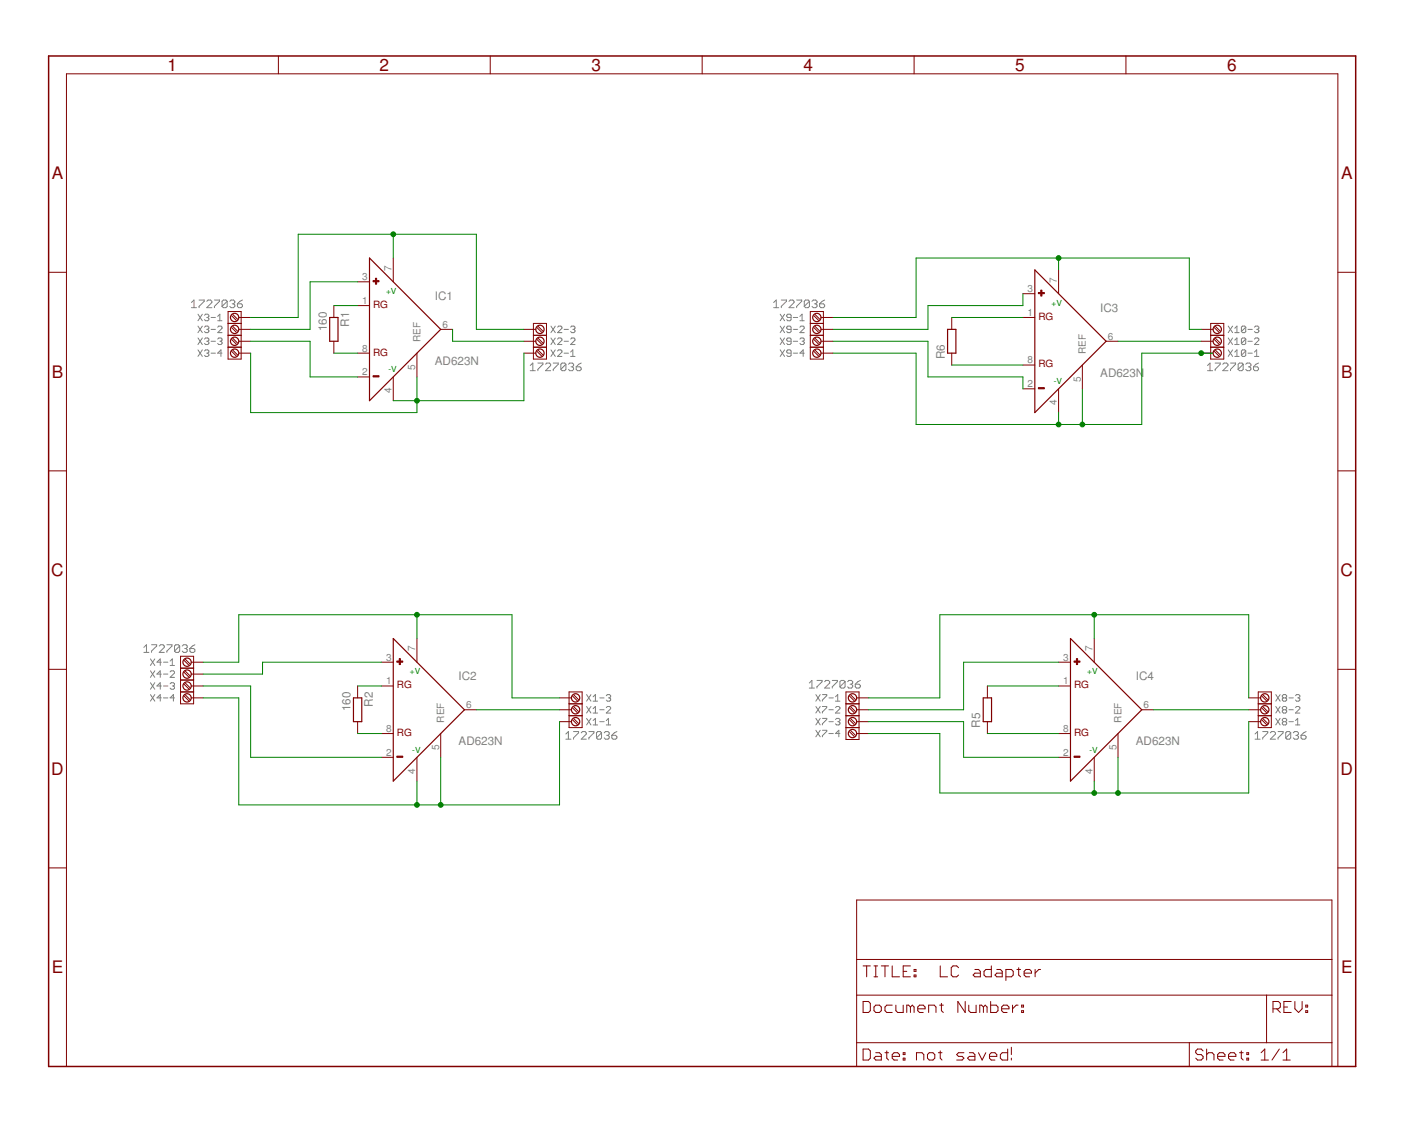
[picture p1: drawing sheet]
<svg xmlns="http://www.w3.org/2000/svg" width="300mm" height="240mm" viewBox="0 0 300 240" stroke-linecap="round" stroke-linejoin="round" font-family="sans-serif">
<g fill="none" stroke="#808080" stroke-width=".21">
<path d="M40.9 64.6l.6-.5v1.6M40.9 65.7h1.1M42.3 67.1l.9 1.4M42.3 69.7l.9 1.4M42.3 72.2l.9 1.4M42.3 74.7l.9 1.4M42.5 64.1h1.1v.3l-1.1 1v.3M43.2 67.1l-.9 1.4M43.2 69.7l-.9 1.4M43.2 72.2l-.9 1.4M43.2 74.7l-.9 1.4M43.7 69.9l.2-.2h.5l.2 .2-.2 .5"/>
<path d="M43.7 72.4l.2-.2h.5l.2 .2-.2 .5M43.7 75l.2-.3h.5l.2 .3-.2 .4M43.7 67.4l.2-.3h.5l.2 .3-.2 .4M44.2 67.8h.2M44.2 70.4h.2M44.2 72.9h.2M44.2 75.4h.2M44.2 64.4l.3-.3h.5l.3 .3v.2l-1.1 1.1h1.1M44.4 70.4l.2 .2-.2 .5h-.5l-.2-.3M44.4 67.8l.2 .3-.2 .4h-.5l-.2-.2M44.4 72.9l.2 .2-.2 .5h-.5l-.2-.2M44.4 75.4l.2 .3-.2 .4h-.5l-.2-.2"/>
<path d="M45.1 67.8h.9M45.1 70.4h.9M45.1 72.9h.9M45.1 75.4h.9M45.8 64.1h1.1v.3l-1.1 1v.3M46.5 69.9l.3-.2h.4l.3 .2v.2l-1 1h1M46.5 72.4l.3-.2h.4l.3 .2-.3 .5M46.5 68.5h1M46.5 67.6l.5-.5v1.4M47 72.9h.2M47.2 72.9l.3 .2-.3 .5h-.4l-.3-.2M47.5 75.4h-1l.7-.7v1.4"/>
<path d="M48.6 64.4v1l-.3 .3h-.6l-.2-.3M48.6 64.4l-.3-.3h-.6l-.2 .3v1M48.6 64.4l-1.1 1M49.1 64.4l.3-.3h.5l.3 .3v.2l-.3 .3M49.6 64.9h.3M49.9 64.9l.3 .3v.2l-.3 .3h-.5l-.3-.3M50.7 64.9h.8l.3 .3v.2l-.3 .3h-.5l-.3-.3zM51.8 64.1l-1.1 .8M113.3 78.1l.6-.5v1.6M113.3 79.2h1.1M115 77.6h1v.2l-1 1.1v.3M116.6 77.8l.3-.2h.5l.3 .2v.3l-1.1 1.1h1.1"/>
<path d="M117.8 74.7l.9 1.4M117.8 72.2l.9 1.4M117.8 69.7l.9 1.4M118.2 77.6h1.1v.2l-1.1 1.1v.3M118.7 74.7l-.9 1.4M118.7 72.2l-.9 1.4M118.7 69.7l-.9 1.4M119.2 69.9l.2-.2h.5l.2 .2v.2l-.9 1h.9M119.2 72.4l.2-.2h.5l.2 .2v.3l-.9 .9h.9M119.2 75l.2-.3h.5l.2 .3v.2l-.9 .9h.9M120.6 70.4h.9M120.6 72.9h.9"/>
<path d="M120.6 75.4h.9M120.9 77.8v1.1l-.2 .3h-.6l-.2-.3M120.9 77.8l-.2-.2h-.6l-.2 .2v1.1M120.9 77.8l-1 1.1M121.5 77.8l.3-.2h.5l.3 .2v.3l-.3 .3M122 72.4l.2-.2h.5l.2 .2v.3l-.9 .9h.9M122 69.9l.2-.2h.5l.2 .2-.2 .5M122 76.1h.9M122 75.2l.4-.5v1.4M122 78.4h.3M122.3 78.4l.3 .2v.3l-.3 .3h-.5l-.3-.3M122.4 70.4h.3"/>
<path d="M122.7 70.4l.2 .2-.2 .5h-.5l-.2-.3M123.1 78.4h.9l.2 .2v.3l-.2 .3h-.6l-.3-.3zM124.2 77.6l-.5 .2-.6 .6M165.4 65.7h1M165.4 64.6l.5-.5v1.6M166.8 67.1l.9 1.4M166.8 69.7l.9 1.4M166.8 72.2l.9 1.4M166.8 74.7l.9 1.4M167 64.1h1.1v.3l-1.1 1v.3M167.7 67.1l-.9 1.4M167.7 69.7l-.9 1.4"/>
<path d="M167.7 72.2l-.9 1.4M167.7 74.7l-.9 1.4M168.6 64.4l.3-.3h.5l.3 .3v.2l-1.1 1.1h1.1M169.1 67.8h-.7l-.3-.2 .3-.5h.4l.3 .3v.9l-.3 .2h-.4l-.3-.2M169.1 70.4h-.7l-.3-.3 .3-.4h.4l.3 .2v.9l-.3 .3h-.4l-.3-.3M169.1 72.9h-.7l-.3-.2 .3-.5h.4l.3 .2v1l-.3 .2h-.4l-.3-.2M169.1 75.4h-.7l-.3-.2 .3-.5h.4l.3 .3v.9l-.3 .2h-.4l-.3-.2M169.5 67.8h1M169.5 70.4h1M169.5 72.9h1M169.5 75.4h1M170.3 64.1h1v.3l-1 1v.3"/>
<path d="M171 69.9l.2-.2h.5l.2 .2v.2l-.9 1h.9M171 72.4l.2-.2h.5l.2 .2-.2 .5M171 68.5h.9M171 67.6l.4-.5v1.4M171.4 72.9h.3M171.7 72.9l.2 .2-.2 .5h-.5l-.2-.2M171.9 75.4h-.9l.7-.7v1.4M173 64.4v1l-.3 .3h-.5l-.3-.3M173 64.4l-.3-.3h-.5l-.3 .3v1M173 64.4l-1.1 1M173.5 64.4l.3-.3h.5l.3 .3v.2l-.3 .3M174.1 64.9h.2"/>
<path d="M174.3 64.9l.3 .3v.2l-.3 .3h-.5l-.3-.3M175.2 64.9h.8l.3 .3v.2l-.3 .3h-.5l-.3-.3zM176.3 64.1l-1.1 .8M258.1 79.2h1.1M258.1 78.1l.5-.5v1.6M259.7 77.6h1.1v.2l-1.1 1.1v.3M261.3 77.8l.3-.2h.6l.2 .2v.3l-1.1 1.1h1.1M262.5 74.7l.9 1.4M262.5 72.2l.9 1.4M262.5 69.7l.9 1.4M263 77.6h1.1v.2l-1.1 1.1v.3M263.4 74.7l-.9 1.4"/>
<path d="M263.4 72.2l-.9 1.4M263.4 69.7l-.9 1.4M263.9 71.1h.9M263.9 73.6h.9M263.9 76.1h.9M263.9 75.2l.5-.5v1.4M263.9 70.1l.5-.4v1.4M263.9 72.7l.5-.5v1.4M265.7 77.8v1.1l-.2 .3h-.6l-.3-.3M265.7 77.8l-.2-.2h-.6l-.3 .2v1.1M265.7 77.8l-1.1 1.1M266.3 77.8l.2-.2h.6l.3 .2v.3l-.3 .3"/>
<path d="M266.3 69.9l-1 .9M266.3 69.9l-.3-.2h-.4l-.3 .2v.9M266.3 69.9v.9l-.3 .3h-.4l-.3-.3M266.3 72.4l-.3-.2h-.4l-.3 .2v1M266.3 72.4v1l-.3 .2h-.4l-.3-.2M266.3 75l-.3-.3h-.4l-.3 .3v.9M266.3 75v.9l-.3 .2h-.4l-.3-.2M266.3 75l-1 .9M266.3 72.4l-1 1M266.7 70.4h1M266.7 72.9h1M266.7 75.4h1"/>
<path d="M266.8 78.4h.3M267.1 78.4l.3 .2v.3l-.3 .3h-.6l-.2-.3M267.9 78.4h.8l.3 .2v.3l-.3 .3h-.5l-.3-.3zM268.1 72.4l.3-.2h.4l.2 .2v.3l-.9 .9h.9M268.1 69.9l.3-.2h.4l.2 .2-.2 .5M268.1 76.1h.9M268.1 75.2l.5-.5v1.4M268.6 70.4h.2M268.8 70.4l.2 .2-.2 .5h-.4l-.3-.3M269 77.6l-.6 .2-.5 .6M30.8 138.3l.5-.6v1.7M30.8 139.4h1"/>
<path d="M32.4 137.7h1.1v.3l-1.1 1.1v.3M34 138l.3-.3h.5l.3 .3v.3l-1.1 1.1h1.1M35.7 137.7h1v.3l-1 1.1v.3M38.4 138v1.1l-.3 .3h-.5l-.3-.3M38.4 138l-.3-.3h-.5l-.3 .3v1.1M38.4 138l-1.1 1.1M38.9 138l.3-.3h.6l.2 .3v.3l-.2 .2M39.5 138.5h.3M39.8 138.5l.2 .3v.3l-.2 .3h-.6l-.3-.3M40.6 138.5h.8l.3 .3v.3l-.3 .3h-.5l-.3-.3zM41.7 137.7l-1.1 .8M32.2 140.8l.9 1.4"/>
<path d="M32.2 143.3l.9 1.4M32.2 145.8l.9 1.4M32.2 148.4l.9 1.4M33.1 140.8l-.9 1.4M33.1 143.3l-.9 1.4M33.1 145.8l-.9 1.4M33.1 148.4l-.9 1.4M34.5 141.5h-1l.7-.7v1.4M34.5 144h-1l.7-.7v1.4M34.5 146.5h-1l.7-.7v1.4M34.5 149.1h-1l.7-.7v1.4M34.9 141.5h1"/>
<path d="M34.9 144h1M34.9 146.5h1M34.9 149.1h1M36.4 143.5l.2-.2h.5l.2 .2v.3l-.9 .9h.9M36.4 146.1l.2-.3h.5l.2 .3-.2 .4M36.4 141.2l.4-.4v1.4M36.4 142.2h.9M36.8 146.5h.3M37.1 146.5l.2 .3-.2 .4h-.5l-.2-.2M37.3 149.1h-.9l.7-.7v1.4M120.9 156.8l.6-.5v1.6M120.9 157.9h1.1"/>
<path d="M122.6 156.3h1.1v.2l-1.1 1.1v.3M124.2 156.5l.3-.2h.5l.3 .2v.3l-1.1 1.1h1.1M125.4 153.5l.9 1.4M125.4 150.9l.9 1.4M125.4 148.4l.9 1.4M125.9 156.3h1v.2l-1 1.1v.3M126.3 153.5l-.9 1.4M126.3 150.9l-.9 1.4M126.3 148.4l-.9 1.4M126.8 153.9l.5-.4v1.4M126.8 148.8l.5-.4v1.4M126.8 151.4l.5-.5v1.4"/>
<path d="M126.8 154.9h.9M126.8 152.3h.9M126.8 149.8h.9M128.2 149.1h.9M128.2 154.2h.9M128.2 151.6h.9M128.6 156.5v1.1l-.3 .3h-.5l-.3-.3M128.6 156.5l-.3-.2h-.5l-.3 .2v1.1M128.6 156.5l-1.1 1.1M129.1 156.5l.3-.2h.5l.3 .2v.3l-.3 .3M129.6 154.9h.9M129.6 153.9l.4-.4v1.4"/>
<path d="M129.6 151.2l.2-.3h.5l.2 .3v.2l-.9 .9h.9M129.6 148.6l.2-.2h.5l.2 .2-.2 .5M129.7 157.1h.2M129.9 157.1l.3 .3v.2l-.3 .3h-.5l-.3-.3M130 149.1h.3M130.3 149.1l.2 .2-.2 .5h-.5l-.2-.3M130.8 157.1h.8l.2 .3v.2l-.2 .3h-.6l-.2-.3zM131.8 156.3l-.5 .2-.5 .6M173 145.9l.5-.5v1.6M173 147h1.1M174.4 148.4l.9 1.4M174.4 150.9l.9 1.4"/>
<path d="M174.4 153.5l.9 1.4M174.4 156l.9 1.4M174.6 145.4h1.1v.2l-1.1 1.1v.3M175.3 148.4l-.9 1.4M175.3 150.9l-.9 1.4M175.3 153.5l-.9 1.4M175.3 156l-.9 1.4M175.8 150.9h.9v.3l-.9 .9v.2M175.8 148.4h.9v.2l-.9 .9v.3M175.8 153.5h.9v.2l-.9 .9v.3M175.8 156h.9v.2l-.9 1v.2M176.3 145.6l.2-.2h.6l.2 .2v.3l-1 1.1h1"/>
<path d="M177.2 149.1h.9M177.2 154.2h.9M177.2 151.6h.9M177.2 156.7h.9M177.9 145.4h1.1v.2l-1.1 1.1v.3M178.6 151.2l.2-.3h.5l.2 .3v.2l-.9 .9h.9M178.6 153.7l.2-.2h.5l.2 .2-.2 .5M178.6 149.8h.9M178.6 148.8l.4-.4v1.4M179 154.2h.3M179.3 154.2l.2 .2-.2 .5h-.5l-.2-.3M179.5 156.7h-.9l.7-.7v1.4"/>
<path d="M180.6 145.6v1.1l-.3 .3h-.5l-.3-.3M180.6 145.6l-.3-.2h-.5l-.3 .2v1.1M180.6 145.6l-1.1 1.1M181.2 145.6l.2-.2h.6l.2 .2v.3l-.2 .3M181.7 146.2h.3M182 146.2l.2 .2v.3l-.2 .3h-.6l-.2-.3M182.8 146.2h.8l.3 .2v.3l-.3 .3h-.5l-.3-.3zM183.9 145.4l-1.1 .8M268.2 157.9h1.1M268.2 156.8l.6-.5v1.6M269.9 156.3h1.1v.2l-1.1 1.1v.3M271.5 156.5l.3-.2h.5l.3 .2v.3l-1.1 1.1h1.1"/>
<path d="M272.7 153.5l.9 1.4M272.7 150.9l.9 1.4M272.7 148.4l.9 1.4M273.2 156.3h1v.2l-1 1.1v.3M273.6 153.5l-.9 1.4M273.6 150.9l-.9 1.4M273.6 148.4l-.9 1.4M274.3 154.2l-.2-.3 .2-.4h.5l.2 .2-.2 .5M274.3 149.1h.5M274.3 154.2l-.2 .2 .2 .5h.5l.2-.3-.2-.4M274.3 154.2h.5M274.3 151.6l-.2 .2 .2 .5h.5l.2-.2-.2-.5"/>
<path d="M274.3 151.6h.5M274.3 151.6l-.2-.2 .2-.5h.5l.2 .3-.2 .4M274.3 149.1l-.2 .2 .2 .5h.5l.2-.3-.2-.4M274.3 149.1l-.2-.3 .2-.4h.5l.2 .2-.2 .5M275.5 149.1h.9M275.5 154.2h.9M275.5 151.6h.9M275.9 156.5v1.1l-.3 .3h-.5l-.3-.3M275.9 156.5l-.3-.2h-.5l-.3 .2v1.1M275.9 156.5l-1.1 1.1M276.4 156.5l.3-.2h.5l.3 .2v.3l-.3 .3M276.9 151.2l.2-.3h.5l.2 .3v.2l-.9 .9h.9"/>
<path d="M276.9 153.9l.4-.4v1.4M276.9 154.9h.9M276.9 148.6l.2-.2h.5l.2 .2-.2 .5M277 157.1h.2M277.2 157.1l.3 .3v.2l-.3 .3h-.5l-.3-.3M277.3 149.1h.3M277.6 149.1l.2 .2-.2 .5h-.5l-.2-.3M278.1 157.1h.8l.2 .3v.2l-.2 .3h-.6l-.2-.3zM279.1 156.3l-.5 .2-.5 .6"/>
</g>
<g fill="none" stroke="#800000" stroke-width=".25">
<path d="M79 55.1l15.2 15.3-15.2 15.2zM221.2 57.7l15.2 15.2-15.2 15.2zM70.5 67.8h1.7v5.1h-1.7zM202.5 70.4h1.8v5h-1.8zM84.1 136.4l15.2 15.2-15.2 15.3zM228.8 136.4l15.2 15.2-15.2 15.3zM75.5 149.1h1.8v5.1h-1.8zM210.1 149.1h1.8v5.1h-1.8z"/>
<circle cx="50.1" cy="72.9" r=".89"/>
<circle cx="50.1" cy="67.8" r=".89"/>
<circle cx="50.1" cy="70.4" r=".89"/>
<circle cx="50.1" cy="75.4" r=".89"/>
<circle cx="115.4" cy="75.4" r=".89"/>
<circle cx="115.4" cy="72.9" r=".89"/>
<circle cx="115.4" cy="70.4" r=".89"/>
<circle cx="174.6" cy="67.8" r=".89"/>
<circle cx="174.6" cy="70.4" r=".89"/>
<circle cx="174.6" cy="72.9" r=".89"/>
<circle cx="174.6" cy="75.4" r=".89"/>
<circle cx="260.2" cy="70.4" r=".89"/>
<circle cx="260.2" cy="75.4" r=".89"/>
<circle cx="260.2" cy="72.9" r=".89"/>
<circle cx="40" cy="146.5" r=".89"/>
<circle cx="40" cy="149.1" r=".89"/>
<circle cx="40" cy="141.5" r=".89"/>
<circle cx="40" cy="144" r=".89"/>
<circle cx="123" cy="151.6" r=".89"/>
<circle cx="123" cy="149.1" r=".89"/>
<circle cx="123" cy="154.2" r=".89"/>
<circle cx="182.2" cy="151.6" r=".89"/>
<circle cx="182.2" cy="156.7" r=".89"/>
<circle cx="182.2" cy="149.1" r=".89"/>
<circle cx="182.2" cy="154.2" r=".89"/>
<circle cx="270.3" cy="151.6" r=".89"/>
<circle cx="270.3" cy="154.2" r=".89"/>
<circle cx="270.3" cy="149.1" r=".89"/>
</g>
<g fill="none" stroke="#800000" stroke-width=".21">
<path d="M59.5 12v3.8M104.8 12v3.8M150.1 12v3.8M195.4 12v3.8M240.6 12v3.8M10.4 58.2h3.8M84.1 55.1v5.1M226.3 57.7v5M285.9 58.2h3.9M48.7 66.5h2.8v10.2h-2.8zM48.7 69.1h2.8M48.7 71.6h2.8"/>
<path d="M48.7 74.2h2.8M49.5 67.4l1 1.1M49.5 70l1 1M49.5 72.5l1 1M49.5 75.1l1 1M49.8 67.2l1 1M49.8 69.7l1 1M49.8 72.3l1 1M49.8 74.8l1 1M51 70.4h2.6M51 75.4h2.6M51 67.8h2.6"/>
<path d="M51 72.9h2.6M71.4 65.3v2.5M71.4 72.9v2.5M76.4 60.2h2.6M76.4 65.3h2.6M76.4 75.4h2.6M89.1 75.4v5.1M94.2 70.4h2.5M112 70.4h2.5M112 75.4h2.5M112 72.9h2.5M114 69.1h2.8v7.6h-2.8z"/>
<path d="M114 71.6h2.8M114 74.2h2.8M114.8 75.1l1 1M114.8 72.5l1 1M114.8 70l1 1M115 74.8l1 1M115 72.3l1 1M115 69.7l1 1M173.2 66.5h2.8v10.2h-2.8zM173.2 69.1h2.8M173.2 71.6h2.8M173.2 74.2h2.8"/>
<path d="M173.9 67.4l1.1 1.1M173.9 70l1.1 1M173.9 72.5l1.1 1M173.9 75.1l1.1 1M174.2 67.2l1 1M174.2 69.7l1 1M174.2 72.3l1 1M174.2 74.8l1 1M175.5 70.4h2.5M175.5 75.4h2.5M175.5 67.8h2.5M175.5 72.9h2.5"/>
<path d="M203.4 67.8v2.6M203.4 75.4v2.6M218.6 67.8h2.6M218.6 62.7h2.6M218.6 78h2.6M231.3 78v5.1M236.4 72.9h2.6M256.7 70.4h2.6M256.7 75.4h2.6M256.7 72.9h2.6M258.8 69.1h2.8v7.6h-2.8zM258.8 71.6h2.8"/>
<path d="M258.8 74.2h2.8M259.5 75.1l1 1M259.5 72.5l1 1M259.5 70l1 1M259.8 74.8l1 1M259.8 72.3l1 1M259.8 69.7l1 1M76.4 80.5h2.6M84.1 80.5v5.1M218.6 83.1h2.6M226.3 83.1v5M10.4 100.6h3.8"/>
<path d="M285.9 100.6h3.9M89.1 136.4v5.1M233.9 136.4v5.1M10.4 143h3.8M38.6 140.2h2.8v10.1h-2.8zM38.6 142.7h2.8M38.6 145.3h2.8M38.6 147.8h2.8M39.3 141.1l1.1 1M39.3 143.6l1.1 1M39.3 146.2l1.1 1M39.3 148.7l1.1 1"/>
<path d="M39.6 140.8l1 1M39.6 143.4l1 1M39.6 145.9l1 1M39.6 148.4l1 1.1M40.9 141.5h2.5M40.9 146.5h2.5M40.9 144h2.5M40.9 149.1h2.5M76.4 146.5v2.6M76.4 154.2v2.5M81.5 141.5h2.6M81.5 146.5h2.6"/>
<path d="M81.5 156.7h2.6M94.2 156.7v5.1M99.3 151.6h2.5M119.6 151.6h2.5M119.6 149.1h2.5M119.6 154.2h2.5M121.6 147.8h2.8v7.6h-2.8zM121.6 150.3h2.8M121.6 152.9h2.8M122.4 153.8l1 1M122.4 151.2l1 1.1M122.4 148.7l1 1"/>
<path d="M122.6 153.5l1.1 1M122.6 151l1.1 1M122.6 148.4l1.1 1.1M180.8 147.8h2.8v10.2h-2.8zM180.8 150.3h2.8M180.8 155.4h2.8M180.8 152.9h2.8M181.6 148.7l1 1M181.6 151.2l1 1.1M181.6 153.8l1 1M181.6 156.3l1 1M181.8 148.4l1 1.1"/>
<path d="M181.8 151l1 1M181.8 153.5l1 1M181.8 156.1l1 1M183.1 151.6h2.5M183.1 156.7h2.5M183.1 149.1h2.5M183.1 154.2h2.5M211 146.5v2.6M211 154.2v2.5M226.3 141.5h2.5M226.3 146.5h2.5M226.3 156.7h2.5"/>
<path d="M239 156.7v5.1M244 151.6h2.6M266.9 151.6h2.5M266.9 149.1h2.5M266.9 154.2h2.5M268.9 147.8h2.8v7.6h-2.8zM268.9 150.3h2.8M268.9 152.9h2.8M269.7 153.8l1 1M269.7 151.2l1 1.1M269.7 148.7l1 1M269.9 153.5l1.1 1"/>
<path d="M269.9 151l1.1 1M269.9 148.4l1.1 1.1M285.9 143h3.9M81.5 161.8h2.6M89.1 161.8v5.1M226.3 161.8h2.5M233.9 161.8v5.1M10.4 185.4h3.8M183.1 192.3h101.6v35.5h-101.6zM285.9 185.4h3.9M183.1 212.6h101.6M183.1 205h101.6"/>
<path d="M184.5 213.9h1.1l.4 .4v1.6l-.4 .4h-1.1zM184.5 206.3h1.5M185.2 206.3v2.4M186.8 206.3h.8M186.8 208.7h.8M187.2 214.7h.8l.4 .4v.8l-.4 .4h-.8l-.4-.4v-.8zM187.2 206.3v2.4M188.4 206.3h1.5M189.1 206.3v2.4M190.7 206.3v2.4h1.6M190.7 214.7h-1.2l-.4 .4v.8l.4 .4h1.2M191.5 214.7v1.2l.4 .4h1.1v-1.6"/>
<path d="M193 207.5h.8M194.6 215.1l.4-.4 .4 .4v1.2M194.6 206.3h-1.6v2.4h1.6M194.6 215.1l-.4-.4h-.4v1.6M194.6 215.1v1.2M195.4 207.1h.4v.4h-.4zM195.4 208.3h.4v.4h-.4zM196.2 215.5h1.5v-.4l-.4-.4h-.8l-.3 .4v.8l.3 .4h.8M198.5 216.3v-1.6h1.2l.3 .4v1.2M200.8 214.7h.8M201 206.3v2.4h1.5M201.2 214.3v1.6l.4 .4"/>
<path d="M204.9 206.7l-.4-.4h-.8l-.4 .4v1.6l.4 .4h.8l.4-.4M206.3 213.9v2.4l-1.6-2.4v2.4M207.1 214.7v1.2l.4 .4h1.1v-1.6M208.4 207.1h.7l.4 .4v1.2h-1.1l-.4-.4 .4-.4h1.1M210.2 215.1l-.4-.4h-.4v1.6M210.2 215.1v1.2M210.2 215.1l.4-.4 .4 .4v1.2M211.7 213.9v2.4h1.2l.4-.4v-.8l-.4-.4h-1.2M211.9 206.3v2.4h-1.2l-.4-.4v-.8l.4-.4h1.2M213 207.1h.8l.4 .4v1.2h-1.2l-.3-.4 .3-.4h1.2M214.1 215.5h1.5v-.4l-.4-.4h-.7l-.4 .4v.8l.4 .4h.7M215 208.7h1.2l.4-.4v-.8l-.4-.4h-1.2v2.3"/>
<path d="M216.4 214.7v1.6M217.3 207.1h.8M217.6 214.7h-.4l-.8 .8M217.7 206.7v1.6l.4 .4M218.4 215.9h.4v.4h-.4zM218.4 214.7h.4v.4h-.4zM218.9 207.9h1.6v-.4l-.4-.4h-.8l-.4 .4v.8l.4 .4h.8M221.2 207.1v1.6M222.4 207.1h-.4l-.8 .8M270.7 212.6v10.1M272.1 215.5h1.1l.4-.4v-.8l-.4-.4h-1.1v2.4M272.9 215.5l.7 .8"/>
<path d="M274.4 215.1h.8M276 213.9h-1.6v2.4h1.6M276.8 213.9v1.6l.7 .8 .8-.8v-1.6M279.1 215.9h.4v.4h-.4zM279.1 214.7h.4v.4h-.4zM14.2 227.8v-212h271.7v212M183.1 222.7h101.6M184.5 224.1h1.1l.4 .4v1.5l-.4 .4h-1.1zM187.2 224.9h.8l.4 .4v1.1h-1.2l-.4-.4 .4-.3h1.2M189.1 224.9h.8M189.5 224.5v1.5l.4 .4M190.7 225.7h1.6v-.4l-.4-.4h-.8l-.4 .4v.7l.4 .4h.8"/>
<path d="M193 226h.4v.4h-.4zM193 224.9h.4v.4h-.4zM195.9 226.4v-1.5h1.2l.3 .4v1.1M198.6 224.9h.8l.4 .4v.7l-.4 .4h-.8l-.4-.4v-.7zM200.6 224.9h.7M201 224.5v1.5l.3 .4M206 224.9h-1.1l-.4 .4 .4 .4h.7l.4 .3-.4 .4h-1.1M207.2 224.9h.8l.4 .4v1.1h-1.2l-.4-.4 .4-.3h1.2M209.1 224.9l.8 1.5 .8-1.5M211.5 225.7h1.5v-.4l-.4-.4h-.7l-.4 .4v.7l.4 .4h.7M215.4 224.1v2.3h-1.2l-.4-.4v-.7l.4-.4h1.2M216.2 223.7v1.6"/>
<path d="M216.2 226v.4M254.2 222.7v5.1M257.1 224.5l-.4-.4h-.8l-.3 .4v.4l.3 .4h.8l.4 .4v.3l-.4 .4h-.8l-.3-.4M257.9 225.3l.4-.4h.8l.4 .4v1.1M257.9 224.1v2.3M260.2 225.7h1.6v-.4l-.4-.4h-.8l-.4 .4v.7l.4 .4h.8M262.6 225.7h1.5v-.4l-.3-.4h-.8l-.4 .4v.7l.4 .4h.8M264.9 224.9h.8M265.3 224.5v1.5l.4 .4M266.5 226h.4v.4h-.4zM266.5 224.9h.4v.4h-.4zM269.5 226.4h1.6"/>
<path d="M269.5 224.9l.8-.8v2.3M273.4 224.1l-1.5 2.3M274.2 226.4h1.6M274.2 224.9l.8-.8v2.3"/>
</g>
<g fill="#800000" stroke="#800000" stroke-width=".21">
<path d="M85.3 140.7h.3v1.3h-.3z"/>
<path d="M84.8 141.2h1.3v.3h-1.3z"/>
<path d="M84.8 161.5h1.3v.3h-1.3z"/>
<path d="M80.2 59.4h.3v1.3h-.3z"/>
<path d="M79.7 59.9h1.3v.3h-1.3z"/>
<path d="M79.7 80.3h1.3v.2h-1.3z"/>
<path d="M222.4 62h.3v1.2h-.3z"/>
<path d="M221.9 62.5h1.3v.2h-1.3z"/>
<path d="M221.9 82.8h1.3v.3h-1.3z"/>
<path d="M230.1 140.7h.2v1.3h-.2z"/>
<path d="M229.6 141.2h1.2v.3h-1.2z"/>
<path d="M229.6 161.5h1.2v.3h-1.2z"/>
</g>
<path d="M10.4 12h279.4v215.8h-279.4z" fill="none" stroke="#800000" stroke-width=".32"/>
<g fill="none" stroke="#008000" stroke-width=".21">
<path d="M84.1 50v5.1M226.3 55.1v2.6M53.6 75.4v12.7h35.5v-7.6M53.6 67.8h10.1v-17.8h38.1v20.4h10.2M53.6 72.9h12.7v7.6h10.1M71.4 65.3h5M71.4 75.4h5M76.4 60.2h-10.1v10.2h-12.7M96.7 70.4v2.5h15.3M112 75.4v10.2h-27.9M178 75.4h17.8v15.3h48.2v-15.3h15.3M178 67.8h17.8v-12.7h58.4v15.3h2.5"/>
<path d="M178 72.9h20.3v7.6h20.3v2.6M203.4 67.8h15.2M203.4 78h15.2M218.6 62.7v2.6h-20.3v5.1h-20.3M239 72.9h17.7M226.3 88.1v2.6M231.3 83.1v7.6M89.1 131.3v5.1M233.9 131.3v5.1M43.4 146.5h10.2v15.3h27.9M43.4 141.5h7.6v-10.2h58.4v17.8h10.2M43.4 149.1h7.6v22.8h68.6v-17.7"/>
<path d="M76.4 146.5h5.1M76.4 156.7h5.1M81.5 141.5h-25.4v2.5h-12.7M101.8 151.6h17.8M185.6 154.2h20.4v7.6h20.3M185.6 149.1h15.3v-17.8h66v17.8M211 146.5h15.3M211 156.7h15.3M226.3 141.5h-20.3v10.1h-20.4M246.6 151.6h20.3M266.9 154.2v15.2h-66v-12.7h-15.3M89.1 166.9v5"/>
<path d="M94.2 161.8v10.1M233.9 166.9v2.5M239 161.8v7.6"/>
</g>
<g fill="#008000" stroke="#008000" stroke-width=".21">
<circle cx="89.1" cy="131.3" r=".51"/>
<circle cx="89.1" cy="171.9" r=".51"/>
<circle cx="94.2" cy="171.9" r=".51"/>
<circle cx="84.1" cy="50" r=".51"/>
<circle cx="89.1" cy="85.6" r=".51"/>
<circle cx="226.3" cy="55.1" r=".51"/>
<circle cx="226.3" cy="90.7" r=".51"/>
<circle cx="231.3" cy="90.7" r=".51"/>
<circle cx="256.7" cy="75.4" r=".51"/>
<circle cx="233.9" cy="131.3" r=".51"/>
<circle cx="233.9" cy="169.4" r=".51"/>
<circle cx="239" cy="169.4" r=".51"/>
</g>
<g font-size="3.7" fill="#800000">
<text x="35.8" y="15.2">1</text>
<text x="81.1" y="15.2">2</text>
<text x="126.4" y="15.2">3</text>
<text x="171.7" y="15.2">4</text>
<text x="217" y="15.2">5</text>
<text x="262.3" y="15.2">6</text>
<text x="11.1" y="38.3">A</text>
<text x="286.6" y="38.3">A</text>
<text x="11.1" y="80.7">B</text>
<text x="286.6" y="80.7">B</text>
<text x="11" y="123.1">C</text>
<text x="286.5" y="123.1">C</text>
<text x="11" y="165.5">D</text>
<text x="286.5" y="165.5">D</text>
<text x="11.1" y="207.9">E</text>
<text x="286.6" y="207.9">E</text>
</g>
<g font-size="2.5" fill="#808080">
<text x="92.9" y="64">IC1</text>
<text x="69.8" y="70.7" transform="rotate(-90 69.8 70.7)">160</text>
<text x="74.6" y="69.7" transform="rotate(-90 74.6 69.7)">R1</text>
<text x="235.1" y="66.6">IC3</text>
<text x="92.9" y="78">AD623N</text>
<text x="201.9" y="76.7" transform="rotate(-90 201.9 76.7)">R6</text>
<text x="235.1" y="80.5">AD623N</text>
<text x="98" y="145.3">IC2</text>
<text x="242.8" y="145.3">IC4</text>
<text x="74.9" y="152" transform="rotate(-90 74.9 152)">160</text>
<text x="79.7" y="151" transform="rotate(-90 79.7 151)">R2</text>
<text x="209.5" y="155.4" transform="rotate(-90 209.5 155.4)">R5</text>
<text x="98" y="159.2">AD623N</text>
<text x="242.8" y="159.2">AD623N</text>
</g>
<g font-size="2.1" fill="#808080">
<text x="77.4" y="59.8">3</text>
<text x="83.7" y="57.9" transform="rotate(-90 83.7 57.9)">7</text>
<text x="77.4" y="64.9">1</text>
<text x="219.6" y="62.4">3</text>
<text x="225.9" y="60.4" transform="rotate(-90 225.9 60.4)">7</text>
<text x="94.6" y="70">6</text>
<text x="219.6" y="67.5">1</text>
<text x="77.4" y="75.1">8</text>
<text x="89.9" y="73.1" transform="rotate(-90 89.9 73.1)">REF</text>
<text x="219.6" y="77.6">8</text>
<text x="232.1" y="75.6" transform="rotate(-90 232.1 75.6)">REF</text>
<text x="236.8" y="72.5">6</text>
<text x="77.4" y="80.2">2</text>
<text x="88.8" y="79" transform="rotate(-90 88.8 79)">5</text>
<text x="219.6" y="82.7">2</text>
<text x="231" y="81.5" transform="rotate(-90 231 81.5)">5</text>
<text x="83.7" y="84" transform="rotate(-90 83.7 84)">4</text>
<text x="225.9" y="86.6" transform="rotate(-90 225.9 86.6)">4</text>
<text x="82.5" y="141.1">3</text>
<text x="88.8" y="139.1" transform="rotate(-90 88.8 139.1)">7</text>
<text x="227.3" y="141.1">3</text>
<text x="233.5" y="139.1" transform="rotate(-90 233.5 139.1)">7</text>
<text x="82.5" y="146.2">1</text>
<text x="227.3" y="146.2">1</text>
<text x="95" y="154.4" transform="rotate(-90 95 154.4)">REF</text>
<text x="99.6" y="151.3">6</text>
<text x="239.7" y="154.4" transform="rotate(-90 239.7 154.4)">REF</text>
<text x="244.4" y="151.3">6</text>
<text x="82.5" y="161.4">2</text>
<text x="82.5" y="156.3">8</text>
<text x="93.8" y="160.2" transform="rotate(-90 93.8 160.2)">5</text>
<text x="227.3" y="161.4">2</text>
<text x="227.3" y="156.3">8</text>
<text x="238.6" y="160.2" transform="rotate(-90 238.6 160.2)">5</text>
<text x="88.8" y="165.3" transform="rotate(-90 88.8 165.3)">4</text>
<text x="233.5" y="165.3" transform="rotate(-90 233.5 165.3)">4</text>
</g>
<g font-size="2.1" fill="#800000">
<text x="79.7" y="65.8">RG</text>
<text x="221.9" y="68.3">RG</text>
<text x="79.7" y="75.9">RG</text>
<text x="221.9" y="78.5">RG</text>
<text x="84.8" y="147.1">RG</text>
<text x="229.6" y="147.1">RG</text>
<text x="84.8" y="157.2">RG</text>
<text x="229.6" y="157.2">RG</text>
</g>
<g font-size="1.8" fill="#008000">
<text x="82.5" y="62.7">+V</text>
<text x="224.7" y="65.3">+V</text>
<text x="83" y="79.5">-V</text>
<text x="225.2" y="82">-V</text>
<text x="87.6" y="144">+V</text>
<text x="232.4" y="144">+V</text>
<text x="88.1" y="160.8">-V</text>
<text x="232.9" y="160.8">-V</text>
</g>
</svg>
